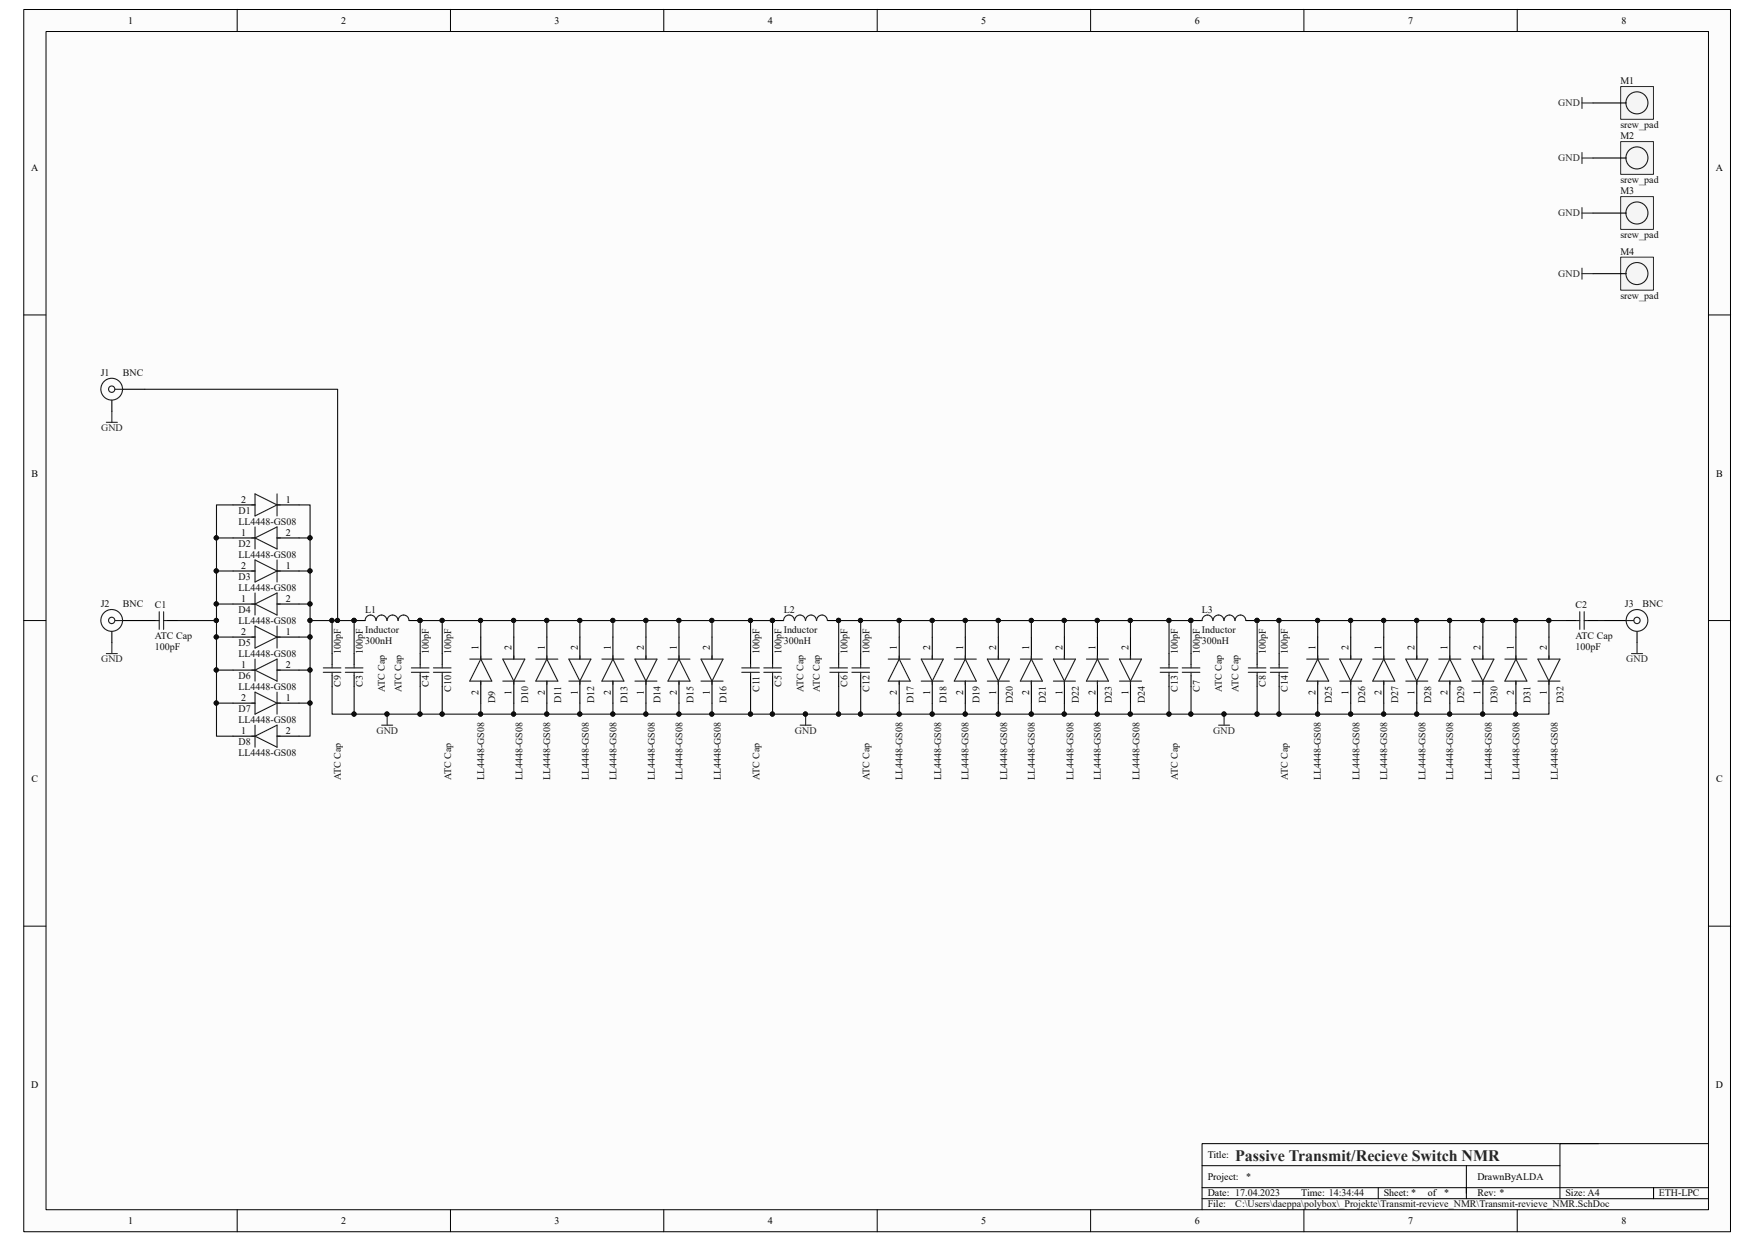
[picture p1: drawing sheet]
<svg xmlns="http://www.w3.org/2000/svg" width="297mm" height="210mm" viewBox="0 0 297 210" stroke-linecap="round" stroke-linejoin="round" font-family="sans-serif">
<path d="M4.1 1.7h288.8v206.7h-288.8z" fill="#fcfcfc"/>
<path d="M4 1.6h288.9v206.8h-288.9z" fill="none" stroke="#000" stroke-width=".17"/>
<path d="M7.8 5.4h281.3v199.3h-281.3z" fill="#fcfcfc"/>
<g fill="none" stroke="#000" stroke-width=".17">
<path d="M7.8 5.3h281.3v199.4h-281.3zM40.1 1.6v3.7M76.2 1.6v3.7M112.3 1.6v3.7M148.5 1.6v3.7M184.6 1.6v3.7M220.7 1.6v3.7M256.8 1.6v3.7M4 53.3h3.7M289.2 53.3h3.7M4 105h3.7M289.2 105h3.7"/>
<path d="M4 156.7h3.7M289.2 156.7h3.7M203.4 197.3h60.6M248.2 197.3v5.6M270.5 193.5h-67.1v11.2M289.2 193.5h-25.2v9.4M40.1 204.7v3.7M76.2 204.7v3.7M112.3 204.7v3.7M148.5 204.7v3.7M184.6 204.7v3.7M203.4 202.9h85.8"/>
<path d="M203.4 201h85.8M220.7 204.7v3.7M233.3 201v1.9M256.8 204.7v3.7"/>
</g>
<path d="M279.8 201v1.9" fill="none" stroke="#000" stroke-width=".19"/>
<path d="M274.3 14.7h5.5v5.5h-5.5z" fill="#f5f5f5"/>
<path d="M274.3 14.6h5.5v5.6h-5.5z" fill="none" stroke="#262626" stroke-width=".17"/>
<path d="M269.6 17.4h5.6" fill="none" stroke="#000" stroke-width=".19"/>
<path d="M275.2 17.4a1.86 1.86 0 0 1 2.6-1.7 1.86 1.86 0 0 1 .4 3.1 1.86 1.86 0 0 1-3-.9v-.5" fill="none" stroke="#1c1c1c" stroke-width=".19"/>
<path d="M274.3 24h5.5v5.5h-5.5z" fill="#f5f5f5"/>
<path d="M274.3 24h5.5v5.5h-5.5z" fill="none" stroke="#262626" stroke-width=".17"/>
<path d="M269.6 26.7h5.6" fill="none" stroke="#000" stroke-width=".19"/>
<circle cx="277" cy="26.7" r="1.86" fill="none" stroke="#1c1c1c" stroke-width=".19"/>
<path d="M274.3 33.3h5.5v5.5h-5.5z" fill="#f5f5f5"/>
<path d="M274.3 33.3h5.5v5.5h-5.5z" fill="none" stroke="#262626" stroke-width=".17"/>
<path d="M269.6 36.1h5.6" fill="none" stroke="#000" stroke-width=".19"/>
<circle cx="277" cy="36" r="1.86" fill="none" stroke="#1c1c1c" stroke-width=".19"/>
<path d="M274.3 43.6h5.5v5.5h-5.5z" fill="#f5f5f5"/>
<path d="M274.3 43.5h5.5v5.6h-5.5z" fill="none" stroke="#262626" stroke-width=".17"/>
<g fill="none" stroke="#000" stroke-width=".19">
<path d="M269.6 46.3h5.6M18.9 67.7v1.9M20.8 65.9h3.7M39.4 91h3.8M39.4 85.4h3.8M39.4 96.6h3.8M46.9 91h3.7M46.9 85.4h3.7M46.9 96.6h3.7M18.9 106.9v1.8M20.8 105h5.6M28.2 105h1.9"/>
<path d="M39.4 102.2h3.8M39.4 113.4h3.8M39.4 107.8h3.8M39.4 119h3.8M46.9 102.2h3.7M46.9 113.4h3.7M46.9 107.8h3.7M46.9 119h3.7M56.2 110.6v1.9M56.2 114.3v1.9M59.9 105h1.9M59.9 110.6v1.9"/>
<path d="M59.9 114.3v1.9M69.2 105h1.9M71.1 110.6v1.9M71.1 114.3v1.9M74.8 110.6v1.9M74.8 114.3v1.9M81.4 107.8v3.7M81.4 115.3v3.7M87 107.8v3.7M87 115.3v3.7M92.5 107.8v3.7M92.5 115.3v3.7"/>
<path d="M98.1 107.8v3.7M98.1 115.3v3.7M103.7 107.8v3.7M103.7 115.3v3.7M109.3 107.8v3.7M109.3 115.3v3.7M114.9 107.8v3.7M114.9 115.3v3.7M120.5 107.8v3.7M120.5 115.3v3.7M127 110.6v1.9M127 114.3v1.9"/>
<path d="M130.7 105h1.9M130.7 110.6v1.9M130.7 114.3v1.9M140.1 105h1.8M141.9 110.6v1.9M141.9 114.3v1.9M145.7 110.6v1.9M145.7 114.3v1.9M152.2 107.8v3.7M152.2 115.3v3.7M157.8 107.8v3.7M157.8 115.3v3.7"/>
<path d="M163.4 107.8v3.7M163.4 115.3v3.7M169 107.8v3.7M169 115.3v3.7M174.5 107.8v3.7M174.5 115.3v3.7M180.1 107.8v3.7M180.1 115.3v3.7M185.7 107.8v3.7M185.7 115.3v3.7M191.3 107.8v3.7M191.3 115.3v3.7"/>
<path d="M197.8 110.6v1.9M197.8 114.3v1.9M201.6 105h1.8M201.6 110.6v1.9M201.6 114.3v1.9M210.9 105h1.9M212.8 110.6v1.9M212.8 114.3v1.9M216.5 110.6v1.9M216.5 114.3v1.9M223 107.8v3.7M223 115.3v3.7"/>
<path d="M228.6 107.8v3.7M228.6 115.3v3.7M234.2 107.8v3.7M234.2 115.3v3.7M239.8 107.8v3.7M239.8 115.3v3.7M245.4 107.8v3.7M245.4 115.3v3.7M251 107.8v3.7M251 115.3v3.7M256.5 107.8v3.7M256.5 115.3v3.7"/>
<path d="M262.1 107.8v3.7M262.1 115.3v3.7M264.9 105h1.9M268.7 105h1.8M271.5 105h3.7M277 106.9v1.8M39.4 124.6h3.8M46.9 124.6h3.7"/>
</g>
<g fill="none" stroke="#1c1c1c" stroke-width=".19">
<path d="M275.2 46.3a1.86 1.86 0 0 1 2.6-1.7 1.86 1.86 0 0 1 .4 3.1 1.86 1.86 0 0 1-3-.9v-.5M19.5 65.9h1.3M42.6 91h.6M42.6 85.4h.6M42.6 96.6h.6M43.2 91l3.7-1.8v3.7zM43.2 83.6l3.7 1.8-3.7 1.9zM43.2 89.2v3.7M43.2 94.8l3.7 1.8-3.7 1.9zM46.9 83.6v3.7M46.9 94.8v3.7M46.9 91h.5"/>
<path d="M46.9 85.4h.5M46.9 96.6h.5M19.5 105h1.3M26.4 105h.5M26.9 103.5v3M27.7 103.5v3M27.7 105h.5M42.6 102.2h.6M42.6 113.4h.6M42.6 107.8h.6M42.6 119h.6M43.2 102.2l3.7-1.8v3.7z"/>
<path d="M43.2 113.4l3.7-1.9v3.8zM43.2 100.4v3.7M43.2 105.9l3.7 1.9-3.7 1.9zM43.2 111.5v3.8M43.2 117.1l3.7 1.9-3.7 1.9zM46.9 105.9v3.8M46.9 117.1v3.8M46.9 102.2h.5M46.9 113.4h.5M46.9 107.8h.5M46.9 119h.5M54.7 113h3"/>
<path d="M54.7 113.8h3M56.2 112.5v.5M56.2 113.8v.5M58.4 113h3M58.4 113.8h3M59.9 112.5v.5M59.9 113.8v.5M63.6 105a.91 .91 0 0 0-.9-.9 .91 .91 0 0 0-.9 .9M65.5 105a.9 .9 0 0 0-.9-.9 .9 .9 0 0 0-.9 .9M67.4 105a.91 .91 0 0 0-1-.9 .91 .91 0 0 0-.9 .9M69.2 105a.91 .91 0 0 0-.9-.9 .91 .91 0 0 0-.9 .9M69.6 113h3"/>
<path d="M69.6 113.8h3M71.1 112.5v.5M71.1 113.8v.5M73.4 113h2.9M73.4 113.8h2.9M74.8 112.5v.5M74.8 113.8v.5M79.5 111.5h3.7M81.4 111.5l1.8 3.8h-3.7zM81.4 111v.5M81.4 115.3v.5M85.1 115.3h3.7"/>
<path d="M85.1 111.5h3.7l-1.8 3.8zM87 111v.5M87 115.3v.5M90.7 111.5h3.7M92.5 111.5l1.9 3.8h-3.7zM92.5 111v.5M92.5 115.3v.5M96.3 115.3h3.7M96.3 111.5h3.7l-1.9 3.8zM98.1 111v.5M98.1 115.3v.5M101.9 111.5h3.7"/>
<path d="M103.7 111.5l1.9 3.8h-3.7zM103.7 111v.5M103.7 115.3v.5M107.5 115.3h3.7M107.5 111.5h3.7l-1.9 3.8zM109.3 111v.5M109.3 115.3v.5M113 111.5h3.8M114.9 111.5l1.9 3.8h-3.8zM114.9 111v.5M114.9 115.3v.5M118.6 115.3h3.8"/>
<path d="M118.6 111.5h3.8l-1.9 3.8zM120.5 111v.5M120.5 115.3v.5M125.5 113h3M125.5 113.8h3M127 112.5v.5M127 113.8v.5M129.3 113h2.9M129.3 113.8h2.9M130.7 112.5v.5M130.7 113.8v.5M136.3 105a.93 .93 0 0 0-.9-.9 .93 .93 0 0 0-1 .9 .91 .91 0 0 0-.9-.9 .91 .91 0 0 0-.9 .9"/>
<path d="M138.2 105a.91 .91 0 0 0-.9-.9 .91 .91 0 0 0-1 .9M140 105a.9 .9 0 0 0-.9-.9 .9 .9 0 0 0-.9 .9M140.4 113h3M140.4 113.8h3M141.9 112.5v.5M141.9 113.8v.5M144.2 113h3M144.2 113.8h3M145.7 112.5v.5M145.7 113.8v.5M150.3 111.5h3.7M152.2 111.5l1.8 3.8h-3.7z"/>
<path d="M152.2 111v.5M152.2 115.3v.5M155.9 115.3h3.7M155.9 111.5h3.7l-1.8 3.8zM157.8 111v.5M157.8 115.3v.5M161.5 111.5h3.7M163.4 111.5l1.8 3.8h-3.7zM163.4 111v.5M163.4 115.3v.5M167.1 115.3h3.7M167.1 111.5h3.7l-1.8 3.8z"/>
<path d="M169 111v.5M169 115.3v.5M172.7 111.5h3.7M174.5 111.5l1.9 3.8h-3.7zM174.5 111v.5M174.5 115.3v.5M178.3 115.3h3.7M178.3 111.5h3.7l-1.9 3.8zM180.1 111v.5M180.1 115.3v.5M183.9 111.5h3.7M185.7 111.5l1.9 3.8h-3.7z"/>
<path d="M185.7 111v.5M185.7 115.3v.5M189.5 115.3h3.7M189.5 111.5h3.7l-1.9 3.8zM191.3 111v.5M191.3 115.3v.5M196.3 113h3M196.3 113.8h3M197.8 112.5v.5M197.8 113.8v.5M200.1 113h3M200.1 113.8h3"/>
<path d="M201.6 112.5v.5M201.6 113.8v.5M205.2 105a.9 .9 0 0 0-.9-.9 .9 .9 0 0 0-.9 .9M210.8 105a.92 .92 0 0 0-.9-.9 .92 .92 0 0 0-.9 .9 .93 .93 0 0 0-.9-.9 .93 .93 0 0 0-1 .9 .91 .91 0 0 0-.9-.9 .91 .91 0 0 0-.9 .9M211.3 113h2.9M211.3 113.8h2.9M212.8 112.5v.5M212.8 113.8v.5M215 113h3M215 113.8h3M216.5 112.5v.5M216.5 113.8v.5"/>
<path d="M221.1 111.5h3.8M223 111.5l1.9 3.8h-3.8zM223 111v.5M223 115.3v.5M226.7 115.3h3.8M226.7 111.5h3.8l-1.9 3.8zM228.6 111v.5M228.6 115.3v.5M232.3 111.5h3.7M234.2 111.5l1.8 3.8h-3.7zM234.2 111v.5M234.2 115.3v.5"/>
<path d="M237.9 115.3h3.7M237.9 111.5h3.7l-1.8 3.8zM239.8 111v.5M239.8 115.3v.5M243.5 111.5h3.7M245.4 111.5l1.8 3.8h-3.7zM245.4 111v.5M245.4 115.3v.5M249.1 115.3h3.7M249.1 111.5h3.7l-1.8 3.8zM251 111v.5M251 115.3v.5"/>
<path d="M254.7 111.5h3.7M256.5 111.5l1.9 3.8h-3.7zM256.5 111v.5M256.5 115.3v.5M260.3 115.3h3.7M260.3 111.5h3.7l-1.9 3.8zM262.1 111v.5M262.1 115.3v.5M266.8 105h.6M267.4 103.5v3M268.1 105h.6M268.1 103.5v3"/>
<path d="M275.2 105h1.3M42.6 124.6h.6M43.2 124.6l3.7-1.9v3.7zM43.2 122.7v3.7M46.9 124.6h.5"/>
<circle cx="18.9" cy="65.9" r=".54"/>
<circle cx="18.9" cy="65.9" r="1.84"/>
<circle cx="18.9" cy="105" r=".54"/>
<circle cx="18.9" cy="105" r="1.84"/>
<circle cx="277" cy="105" r=".54"/>
<circle cx="277" cy="105" r="1.84"/>
</g>
<g fill="none" stroke="#262626" stroke-width=".19">
<path d="M267.7 16.5v1.9M267.7 17.4h1.9M267.7 25.8v1.9M267.7 35.1v1.9M267.7 26.7h1.9M267.7 36.1h1.9M267.7 45.4v1.8M267.7 46.3h1.9M18 71.5h1.9M18.9 69.6v1.9M18 110.6h1.9M18.9 108.7v1.9"/>
<path d="M276.1 110.6h1.9M277 108.7v1.9M64.6 122.7h1.9M65.5 120.9v1.8M135.4 122.7h1.9M136.3 120.9v1.8M206.2 122.7h1.9M207.2 120.9v1.8"/>
</g>
<g fill="#0e0e0e" stroke="#0e0e0e" stroke-width=".17">
<circle cx="207.1" cy="120.8" r=".35"/>
<circle cx="136.3" cy="120.8" r=".35"/>
<circle cx="65.5" cy="120.8" r=".35"/>
<circle cx="59.9" cy="105" r=".35"/>
<circle cx="71.1" cy="105" r=".35"/>
<circle cx="130.7" cy="105" r=".35"/>
<circle cx="141.9" cy="105" r=".35"/>
<circle cx="201.5" cy="105" r=".35"/>
<circle cx="212.7" cy="105" r=".35"/>
<circle cx="223" cy="120.8" r=".35"/>
<circle cx="228.6" cy="120.8" r=".35"/>
<circle cx="234.2" cy="120.8" r=".35"/>
<circle cx="239.8" cy="120.8" r=".35"/>
<circle cx="245.3" cy="120.8" r=".35"/>
<circle cx="250.9" cy="120.8" r=".35"/>
<circle cx="256.5" cy="120.8" r=".35"/>
<circle cx="223" cy="105" r=".35"/>
<circle cx="228.6" cy="105" r=".35"/>
<circle cx="234.2" cy="105" r=".35"/>
<circle cx="239.8" cy="105" r=".35"/>
<circle cx="245.3" cy="105" r=".35"/>
<circle cx="250.9" cy="105" r=".35"/>
<circle cx="256.5" cy="105" r=".35"/>
<circle cx="262.1" cy="105" r=".35"/>
<circle cx="216.4" cy="105" r=".35"/>
<circle cx="212.7" cy="120.8" r=".35"/>
<circle cx="216.4" cy="120.8" r=".35"/>
<circle cx="201.5" cy="120.8" r=".35"/>
<circle cx="152.2" cy="120.8" r=".35"/>
<circle cx="157.8" cy="120.8" r=".35"/>
<circle cx="163.3" cy="120.8" r=".35"/>
<circle cx="168.9" cy="120.8" r=".35"/>
<circle cx="174.5" cy="120.8" r=".35"/>
<circle cx="180.1" cy="120.8" r=".35"/>
<circle cx="185.7" cy="120.8" r=".35"/>
<circle cx="191.3" cy="120.8" r=".35"/>
<circle cx="152.2" cy="105" r=".35"/>
<circle cx="157.8" cy="105" r=".35"/>
<circle cx="163.3" cy="105" r=".35"/>
<circle cx="168.9" cy="105" r=".35"/>
<circle cx="174.5" cy="105" r=".35"/>
<circle cx="180.1" cy="105" r=".35"/>
<circle cx="185.7" cy="105" r=".35"/>
<circle cx="191.3" cy="105" r=".35"/>
<circle cx="145.6" cy="105" r=".35"/>
<circle cx="141.9" cy="120.8" r=".35"/>
<circle cx="145.6" cy="120.8" r=".35"/>
<circle cx="130.7" cy="120.8" r=".35"/>
<circle cx="81.3" cy="120.8" r=".35"/>
<circle cx="86.9" cy="120.8" r=".35"/>
<circle cx="92.5" cy="120.8" r=".35"/>
<circle cx="98.1" cy="120.8" r=".35"/>
<circle cx="103.7" cy="120.8" r=".35"/>
<circle cx="109.3" cy="120.8" r=".35"/>
<circle cx="114.9" cy="120.8" r=".35"/>
<circle cx="120.5" cy="120.8" r=".35"/>
<circle cx="81.3" cy="105" r=".35"/>
<circle cx="86.9" cy="105" r=".35"/>
<circle cx="92.5" cy="105" r=".35"/>
<circle cx="98.1" cy="105" r=".35"/>
<circle cx="103.7" cy="105" r=".35"/>
<circle cx="109.3" cy="105" r=".35"/>
<circle cx="114.9" cy="105" r=".35"/>
<circle cx="120.5" cy="105" r=".35"/>
<circle cx="74.8" cy="105" r=".35"/>
<circle cx="71.1" cy="120.8" r=".35"/>
<circle cx="74.8" cy="120.8" r=".35"/>
<circle cx="59.9" cy="120.8" r=".35"/>
<circle cx="197.8" cy="120.8" r=".35"/>
<circle cx="197.8" cy="105" r=".35"/>
<circle cx="127" cy="105" r=".35"/>
<circle cx="127" cy="120.8" r=".35"/>
<circle cx="52.5" cy="119" r=".35"/>
<circle cx="52.5" cy="113.4" r=".35"/>
<circle cx="52.5" cy="107.8" r=".35"/>
<circle cx="52.5" cy="105" r=".35"/>
<circle cx="52.5" cy="102.2" r=".35"/>
<circle cx="52.5" cy="96.6" r=".35"/>
<circle cx="52.5" cy="91" r=".35"/>
<circle cx="36.6" cy="119" r=".35"/>
<circle cx="36.6" cy="113.4" r=".35"/>
<circle cx="36.6" cy="107.8" r=".35"/>
<circle cx="36.6" cy="105" r=".35"/>
<circle cx="36.6" cy="102.2" r=".35"/>
<circle cx="36.6" cy="96.6" r=".35"/>
<circle cx="36.6" cy="91" r=".35"/>
<circle cx="57.1" cy="105" r=".35"/>
<circle cx="56.2" cy="105" r=".35"/>
</g>
<g fill="none" stroke="#0e0e0e" stroke-width=".19">
<path d="M24.5 65.9h32.6v39.1M36.6 91h2.8M36.6 96.6h2.8M39.4 85.4h-2.8v39.2h2.8M50.6 91h1.9M50.6 96.6h1.9M50.6 85.4h1.9v39.2h-1.9M30.1 105h6.5M36.6 102.2h2.8M36.6 107.8h2.8M36.6 113.4h2.8M36.6 119h2.8"/>
<path d="M50.6 102.2h1.9M50.6 107.8h1.9M50.6 113.4h1.9M50.6 119h1.9M52.5 105h7.4v5.6M56.2 116.2v4.7h3.7M56.2 105v5.6M59.9 116.2v4.7h11.2M71.1 116.2v4.7h10.3M74.8 105v5.6M74.8 116.2v4.7M81.4 105h-10.3v5.6"/>
<path d="M81.4 119v1.9h39.1v-1.9M81.4 107.8v-2.8h39.1v2.8M87 105v2.8M87 119v1.9M92.5 105v2.8M92.5 119v1.9M98.1 105v2.8M98.1 119v1.9M103.7 105v2.8M103.7 119v1.9M109.3 105v2.8M109.3 119v1.9"/>
<path d="M114.9 105v2.8M114.9 119v1.9M120.5 105h10.2v5.6M127 105v5.6M127 116.2v4.7M130.7 116.2v4.7h11.2M141.9 116.2v4.7h10.3M145.7 105v5.6M145.7 116.2v4.7M152.2 105h-10.3v5.6M152.2 119v1.9h39.1v-1.9M152.2 107.8v-2.8h39.1v2.8"/>
<path d="M157.8 105v2.8M157.8 119v1.9M163.4 105v2.8M163.4 119v1.9M169 105v2.8M169 119v1.9M174.5 105v2.8M174.5 119v1.9M180.1 105v2.8M180.1 119v1.9M185.7 105v2.8M185.7 119v1.9"/>
<path d="M191.3 105h10.3v5.6M197.8 105v5.6M197.8 116.2v4.7M201.6 116.2v4.7h11.2M212.8 116.2v4.7h10.2M216.5 105v5.6M216.5 116.2v4.7M223 119v1.9h39.1v-1.9M223 107.8v-2.8h39.1v2.8M223 105h-10.2v5.6M228.6 105v2.8M228.6 119v1.9"/>
<path d="M234.2 105v2.8M234.2 119v1.9M239.8 105v2.8M239.8 119v1.9M245.4 105v2.8M245.4 119v1.9M251 105v2.8M251 119v1.9M256.5 105v2.8M256.5 119v1.9M262.1 105h2.8M270.5 105h1"/>
<path d="M120.5 120.9h10.2M191.3 120.9h10.3"/>
</g>
<text font-size="2.7" fill="#262626" x="209" y="196.5">Passive Transmit/Recieve Switch NMR</text>
<g font-size="1.7">
<text x="21.7" y="4">1</text>
<text x="57.7" y="4">2</text>
<text x="93.9" y="4">3</text>
<text x="130" y="4">4</text>
<text x="166.1" y="4">5</text>
<text x="202.2" y="4">6</text>
<text x="238.3" y="4">7</text>
<text x="274.4" y="4">8</text>
<text x="5.3" y="29">A</text>
<text x="290.4" y="29">A</text>
<text x="5.3" y="80.6">B</text>
<text x="290.4" y="80.6">B</text>
<text x="40.8" y="85.1">2</text>
<text x="48.4" y="85.1">1</text>
<text x="40.8" y="90.7">1</text>
<text x="48.4" y="90.7">2</text>
<text x="40.8" y="101.9">1</text>
<text x="40.8" y="96.3">2</text>
<text x="48.4" y="101.9">2</text>
<text x="48.4" y="96.3">1</text>
<text x="40.8" y="107.4">2</text>
<text x="48.4" y="107.4">1</text>
<text x="40.8" y="113">1</text>
<text x="48.4" y="113">2</text>
<text x="81" y="110.1" transform="rotate(-90 81 110.1)">1</text>
<text x="86.6" y="110.1" transform="rotate(-90 86.6 110.1)">2</text>
<text x="92.2" y="110.1" transform="rotate(-90 92.2 110.1)">1</text>
<text x="97.8" y="110.1" transform="rotate(-90 97.8 110.1)">2</text>
<text x="103.4" y="110.1" transform="rotate(-90 103.4 110.1)">1</text>
<text x="109" y="110.1" transform="rotate(-90 109 110.1)">2</text>
<text x="114.6" y="110.1" transform="rotate(-90 114.6 110.1)">1</text>
<text x="120.1" y="110.1" transform="rotate(-90 120.1 110.1)">2</text>
<text x="151.8" y="110.1" transform="rotate(-90 151.8 110.1)">1</text>
<text x="157.4" y="110.1" transform="rotate(-90 157.4 110.1)">2</text>
<text x="163" y="110.1" transform="rotate(-90 163 110.1)">1</text>
<text x="168.6" y="110.1" transform="rotate(-90 168.6 110.1)">2</text>
<text x="174.2" y="110.1" transform="rotate(-90 174.2 110.1)">1</text>
<text x="179.8" y="110.1" transform="rotate(-90 179.8 110.1)">2</text>
<text x="185.4" y="110.1" transform="rotate(-90 185.4 110.1)">1</text>
<text x="191" y="110.1" transform="rotate(-90 191 110.1)">2</text>
<text x="222.6" y="110.1" transform="rotate(-90 222.6 110.1)">1</text>
<text x="228.2" y="110.1" transform="rotate(-90 228.2 110.1)">2</text>
<text x="233.8" y="110.1" transform="rotate(-90 233.8 110.1)">1</text>
<text x="239.4" y="110.1" transform="rotate(-90 239.4 110.1)">2</text>
<text x="245" y="110.1" transform="rotate(-90 245 110.1)">1</text>
<text x="250.6" y="110.1" transform="rotate(-90 250.6 110.1)">2</text>
<text x="256.2" y="110.1" transform="rotate(-90 256.2 110.1)">1</text>
<text x="261.8" y="110.1" transform="rotate(-90 261.8 110.1)">2</text>
<text x="40.8" y="118.6">2</text>
<text x="48.4" y="118.6">1</text>
<text x="81" y="117.6" transform="rotate(-90 81 117.6)">2</text>
<text x="86.6" y="117.6" transform="rotate(-90 86.6 117.6)">1</text>
<text x="92.2" y="117.6" transform="rotate(-90 92.2 117.6)">2</text>
<text x="97.8" y="117.6" transform="rotate(-90 97.8 117.6)">1</text>
<text x="103.4" y="117.6" transform="rotate(-90 103.4 117.6)">2</text>
<text x="109" y="117.6" transform="rotate(-90 109 117.6)">1</text>
<text x="114.6" y="117.6" transform="rotate(-90 114.6 117.6)">2</text>
<text x="120.1" y="117.6" transform="rotate(-90 120.1 117.6)">1</text>
<text x="151.8" y="117.6" transform="rotate(-90 151.8 117.6)">2</text>
<text x="157.4" y="117.6" transform="rotate(-90 157.4 117.6)">1</text>
<text x="163" y="117.6" transform="rotate(-90 163 117.6)">2</text>
<text x="168.6" y="117.6" transform="rotate(-90 168.6 117.6)">1</text>
<text x="174.2" y="117.6" transform="rotate(-90 174.2 117.6)">2</text>
<text x="179.8" y="117.6" transform="rotate(-90 179.8 117.6)">1</text>
<text x="185.4" y="117.6" transform="rotate(-90 185.4 117.6)">2</text>
<text x="191" y="117.6" transform="rotate(-90 191 117.6)">1</text>
<text x="222.6" y="117.6" transform="rotate(-90 222.6 117.6)">2</text>
<text x="228.2" y="117.6" transform="rotate(-90 228.2 117.6)">1</text>
<text x="233.8" y="117.6" transform="rotate(-90 233.8 117.6)">2</text>
<text x="239.4" y="117.6" transform="rotate(-90 239.4 117.6)">1</text>
<text x="245" y="117.6" transform="rotate(-90 245 117.6)">2</text>
<text x="250.6" y="117.6" transform="rotate(-90 250.6 117.6)">1</text>
<text x="256.2" y="117.6" transform="rotate(-90 256.2 117.6)">2</text>
<text x="261.8" y="117.6" transform="rotate(-90 261.8 117.6)">1</text>
<text x="40.8" y="124.2">1</text>
<text x="48.4" y="124.2">2</text>
<text x="5.3" y="132.4">C</text>
<text x="290.4" y="132.4">C</text>
<text x="5.3" y="184.1">D</text>
<text x="290.4" y="184.1">D</text>
<text x="204.4" y="196">Title:</text>
<text x="204.4" y="199.7">Project:</text>
<text x="204.4" y="202.5">Date: 17.04.2023</text>
<text x="220.2" y="202.5">Time: 14:34:44</text>
<text x="234.2" y="202.5">Sheet: *</text>
<text x="241.6" y="202.5">of</text>
<text x="250" y="199.7">DrawnBy:ALDA</text>
<text x="250" y="202.5">Rev: *</text>
<text x="264.9" y="202.5">Size: A4</text>
<text x="21.7" y="207.1">1</text>
<text x="57.7" y="207.1">2</text>
<text x="93.9" y="207.1">3</text>
<text x="130" y="207.1">4</text>
<text x="166.1" y="207.1">5</text>
<text x="202.2" y="207.1">6</text>
<text x="204.4" y="204.3">File:</text>
<text x="238.3" y="207.1">7</text>
<text x="274.4" y="207.1">8</text>
</g>
<g font-size="1.7" fill="#262626">
<text x="263.7" y="18">GND</text>
<text x="263.7" y="27.3">GND</text>
<text x="263.7" y="36.6">GND</text>
<text x="263.7" y="46.9">GND</text>
<text x="17.1" y="73">GND</text>
<text x="17.1" y="112.1">GND</text>
<text x="275.2" y="112.1">GND</text>
<text x="63.7" y="124.2">GND</text>
<text x="134.5" y="124.2">GND</text>
<text x="205.3" y="124.2">GND</text>
</g>
<g font-size="1.7" fill="#0e0e0e">
<text x="274.2" y="14.3">M1</text>
<text x="274.2" y="21.7">srew_pad</text>
<text x="274.2" y="23.6">M2</text>
<text x="274.2" y="31">srew_pad</text>
<text x="274.2" y="32.9">M3</text>
<text x="274.2" y="40.3">srew_pad</text>
<text x="274.2" y="43.1">M4</text>
<text x="274.2" y="50.6">srew_pad</text>
<text x="17.1" y="63.7">J1</text>
<text x="20.8" y="63.7">BNC</text>
<text x="40.3" y="87">D1</text>
<text x="40.3" y="88.8">LL4448-GS08</text>
<text x="40.3" y="92.5">D2</text>
<text x="40.3" y="94.4">LL4448-GS08</text>
<text x="40.3" y="98.1">D3</text>
<text x="40.3" y="100">LL4448-GS08</text>
<text x="17.1" y="102.8">J2</text>
<text x="20.8" y="102.8">BNC</text>
<text x="26.2" y="103">C1</text>
<text x="40.3" y="103.7">D4</text>
<text x="40.3" y="105.6">LL4448-GS08</text>
<text x="61.8" y="103.7">L1</text>
<text x="61.8" y="107.1">Inductor</text>
<text x="132.6" y="103.7">L2</text>
<text x="132.6" y="107.1">Inductor</text>
<text x="203.4" y="103.7">L3</text>
<text x="203.4" y="107.1">Inductor</text>
<text x="266.6" y="103">C2</text>
<text x="275" y="102.8">J3</text>
<text x="278" y="102.8">BNC</text>
<text x="26.2" y="110.1">100pF</text>
<text x="26.2" y="108.2">ATC Cap</text>
<text x="40.3" y="109.3">D5</text>
<text x="40.3" y="111.2">LL4448-GS08</text>
<text x="57.7" y="110.6" transform="rotate(-90 57.7 110.6)">100pF</text>
<text x="61.4" y="110.6" transform="rotate(-90 61.4 110.6)">100pF</text>
<text x="61.8" y="108.9">300nH</text>
<text x="72.6" y="110.6" transform="rotate(-90 72.6 110.6)">100pF</text>
<text x="76.3" y="110.6" transform="rotate(-90 76.3 110.6)">100pF</text>
<text x="128.5" y="110.6" transform="rotate(-90 128.5 110.6)">100pF</text>
<text x="132.2" y="110.6" transform="rotate(-90 132.2 110.6)">100pF</text>
<text x="132.6" y="108.9">300nH</text>
<text x="143.4" y="110.6" transform="rotate(-90 143.4 110.6)">100pF</text>
<text x="147.1" y="110.6" transform="rotate(-90 147.1 110.6)">100pF</text>
<text x="199.3" y="110.6" transform="rotate(-90 199.3 110.6)">100pF</text>
<text x="203.1" y="110.6" transform="rotate(-90 203.1 110.6)">100pF</text>
<text x="203.4" y="108.9">300nH</text>
<text x="214.2" y="110.6" transform="rotate(-90 214.2 110.6)">100pF</text>
<text x="218" y="110.6" transform="rotate(-90 218 110.6)">100pF</text>
<text x="266.6" y="110.1">100pF</text>
<text x="266.6" y="108.2">ATC Cap</text>
<text x="40.3" y="114.9">D6</text>
<text x="40.3" y="116.8">LL4448-GS08</text>
<text x="57.7" y="116.2" transform="rotate(-90 57.7 116.2)">C9</text>
<text x="61.4" y="116.2" transform="rotate(-90 61.4 116.2)">C3</text>
<text x="65.2" y="117.1" transform="rotate(-90 65.2 117.1)">ATC Cap</text>
<text x="67.9" y="117.1" transform="rotate(-90 67.9 117.1)">ATC Cap</text>
<text x="72.6" y="116.2" transform="rotate(-90 72.6 116.2)">C4</text>
<text x="76.3" y="117.1" transform="rotate(-90 76.3 117.1)">C10</text>
<text x="83.8" y="119" transform="rotate(-90 83.8 119)">D9</text>
<text x="89.4" y="119" transform="rotate(-90 89.4 119)">D10</text>
<text x="95" y="119" transform="rotate(-90 95 119)">D11</text>
<text x="100.6" y="119" transform="rotate(-90 100.6 119)">D12</text>
<text x="106.2" y="119" transform="rotate(-90 106.2 119)">D13</text>
<text x="111.8" y="119" transform="rotate(-90 111.8 119)">D14</text>
<text x="117.3" y="119" transform="rotate(-90 117.3 119)">D15</text>
<text x="122.9" y="119" transform="rotate(-90 122.9 119)">D16</text>
<text x="128.5" y="117.1" transform="rotate(-90 128.5 117.1)">C11</text>
<text x="132.2" y="116.2" transform="rotate(-90 132.2 116.2)">C5</text>
<text x="136" y="117.1" transform="rotate(-90 136 117.1)">ATC Cap</text>
<text x="138.8" y="117.1" transform="rotate(-90 138.8 117.1)">ATC Cap</text>
<text x="143.4" y="116.2" transform="rotate(-90 143.4 116.2)">C6</text>
<text x="147.1" y="117.1" transform="rotate(-90 147.1 117.1)">C12</text>
<text x="154.6" y="119" transform="rotate(-90 154.6 119)">D17</text>
<text x="160.2" y="119" transform="rotate(-90 160.2 119)">D18</text>
<text x="165.8" y="119" transform="rotate(-90 165.8 119)">D19</text>
<text x="171.4" y="119" transform="rotate(-90 171.4 119)">D20</text>
<text x="177" y="119" transform="rotate(-90 177 119)">D21</text>
<text x="182.6" y="119" transform="rotate(-90 182.6 119)">D22</text>
<text x="188.2" y="119" transform="rotate(-90 188.2 119)">D23</text>
<text x="193.8" y="119" transform="rotate(-90 193.8 119)">D24</text>
<text x="199.3" y="117.1" transform="rotate(-90 199.3 117.1)">C13</text>
<text x="203.1" y="117.1" transform="rotate(-90 203.1 117.1)">C7</text>
<text x="206.8" y="117.1" transform="rotate(-90 206.8 117.1)">ATC Cap</text>
<text x="209.6" y="117.1" transform="rotate(-90 209.6 117.1)">ATC Cap</text>
<text x="214.2" y="116.2" transform="rotate(-90 214.2 116.2)">C8</text>
<text x="218" y="117.1" transform="rotate(-90 218 117.1)">C14</text>
<text x="225.4" y="119" transform="rotate(-90 225.4 119)">D25</text>
<text x="231" y="119" transform="rotate(-90 231 119)">D26</text>
<text x="236.6" y="119" transform="rotate(-90 236.6 119)">D27</text>
<text x="242.2" y="119" transform="rotate(-90 242.2 119)">D28</text>
<text x="247.8" y="119" transform="rotate(-90 247.8 119)">D29</text>
<text x="253.4" y="119" transform="rotate(-90 253.4 119)">D30</text>
<text x="259" y="119" transform="rotate(-90 259 119)">D31</text>
<text x="264.6" y="119" transform="rotate(-90 264.6 119)">D32</text>
<text x="40.3" y="120.5">D7</text>
<text x="40.3" y="122.3">LL4448-GS08</text>
<text x="40.3" y="126.1">D8</text>
<text x="40.3" y="127.9">LL4448-GS08</text>
<text x="57.7" y="132" transform="rotate(-90 57.7 132)">ATC Cap</text>
<text x="76.3" y="132" transform="rotate(-90 76.3 132)">ATC Cap</text>
<text x="81.9" y="132" transform="rotate(-90 81.9 132)">LL4448-GS08</text>
<text x="88.4" y="132" transform="rotate(-90 88.4 132)">LL4448-GS08</text>
<text x="93.1" y="132" transform="rotate(-90 93.1 132)">LL4448-GS08</text>
<text x="99.7" y="132" transform="rotate(-90 99.7 132)">LL4448-GS08</text>
<text x="104.3" y="132" transform="rotate(-90 104.3 132)">LL4448-GS08</text>
<text x="110.8" y="132" transform="rotate(-90 110.8 132)">LL4448-GS08</text>
<text x="115.5" y="132" transform="rotate(-90 115.5 132)">LL4448-GS08</text>
<text x="122" y="132" transform="rotate(-90 122 132)">LL4448-GS08</text>
<text x="128.5" y="132" transform="rotate(-90 128.5 132)">ATC Cap</text>
<text x="147.1" y="132" transform="rotate(-90 147.1 132)">ATC Cap</text>
<text x="152.7" y="132" transform="rotate(-90 152.7 132)">LL4448-GS08</text>
<text x="159.3" y="132" transform="rotate(-90 159.3 132)">LL4448-GS08</text>
<text x="163.9" y="132" transform="rotate(-90 163.9 132)">LL4448-GS08</text>
<text x="170.4" y="132" transform="rotate(-90 170.4 132)">LL4448-GS08</text>
<text x="175.1" y="132" transform="rotate(-90 175.1 132)">LL4448-GS08</text>
<text x="181.6" y="132" transform="rotate(-90 181.6 132)">LL4448-GS08</text>
<text x="186.3" y="132" transform="rotate(-90 186.3 132)">LL4448-GS08</text>
<text x="192.8" y="132" transform="rotate(-90 192.8 132)">LL4448-GS08</text>
<text x="199.3" y="132" transform="rotate(-90 199.3 132)">ATC Cap</text>
<text x="218" y="132" transform="rotate(-90 218 132)">ATC Cap</text>
<text x="223.6" y="132" transform="rotate(-90 223.6 132)">LL4448-GS08</text>
<text x="230.1" y="132" transform="rotate(-90 230.1 132)">LL4448-GS08</text>
<text x="234.7" y="132" transform="rotate(-90 234.7 132)">LL4448-GS08</text>
<text x="241.3" y="132" transform="rotate(-90 241.3 132)">LL4448-GS08</text>
<text x="245.9" y="132" transform="rotate(-90 245.9 132)">LL4448-GS08</text>
<text x="252.5" y="132" transform="rotate(-90 252.5 132)">LL4448-GS08</text>
<text x="257.1" y="132" transform="rotate(-90 257.1 132)">LL4448-GS08</text>
<text x="263.6" y="132" transform="rotate(-90 263.6 132)">LL4448-GS08</text>
<text x="210.9" y="199.7">*</text>
<text x="244.4" y="202.5">*</text>
<text x="280.8" y="202.5">ETH-LPC</text>
<text x="209" y="204.3">C:\Users\daeppa\polybox\_Projekte\Transmit-revieve_NMR\Transmit-revieve_NMR.SchDoc</text>
</g>
</svg>
